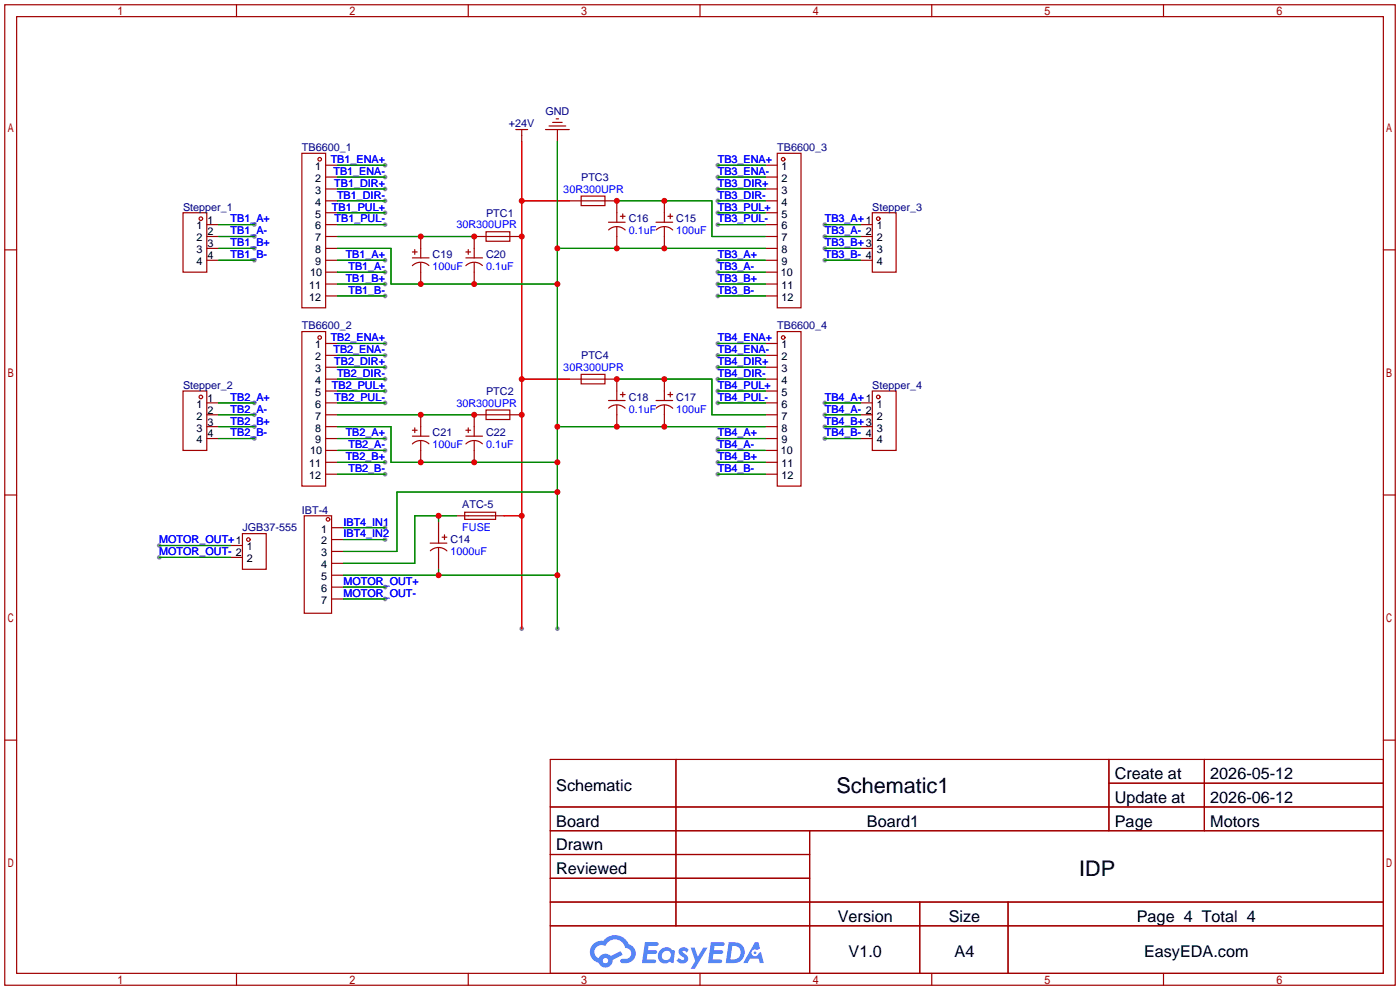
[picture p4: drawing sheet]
<svg xmlns="http://www.w3.org/2000/svg" width="299mm" height="212mm" viewBox="0 0 299 212" stroke-linecap="round" stroke-linejoin="round" font-family="sans-serif">
<g fill="#999">
<circle cx="82.3" cy="35.3" r=".51"/>
<circle cx="82.3" cy="37.8" r=".51"/>
<circle cx="82.3" cy="40.4" r=".51"/>
<circle cx="82.3" cy="42.9" r=".51"/>
<circle cx="82.3" cy="45.5" r=".51"/>
<circle cx="82.3" cy="48" r=".51"/>
<circle cx="82.3" cy="55.6" r=".51"/>
<circle cx="82.3" cy="58.2" r=".51"/>
<circle cx="82.3" cy="60.7" r=".51"/>
<circle cx="82.3" cy="63.2" r=".51"/>
<circle cx="82.3" cy="73.4" r=".51"/>
<circle cx="82.3" cy="75.9" r=".51"/>
<circle cx="82.3" cy="78.5" r=".51"/>
<circle cx="82.3" cy="81" r=".51"/>
<circle cx="82.3" cy="83.6" r=".51"/>
<circle cx="82.3" cy="86.1" r=".51"/>
<circle cx="82.3" cy="93.7" r=".51"/>
<circle cx="82.3" cy="96.3" r=".51"/>
<circle cx="82.3" cy="98.8" r=".51"/>
<circle cx="82.3" cy="101.3" r=".51"/>
<circle cx="153.4" cy="35.3" r=".51"/>
<circle cx="153.4" cy="37.8" r=".51"/>
<circle cx="153.4" cy="40.4" r=".51"/>
<circle cx="153.4" cy="42.9" r=".51"/>
<circle cx="153.4" cy="55.6" r=".51"/>
<circle cx="153.4" cy="58.2" r=".51"/>
<circle cx="153.4" cy="60.7" r=".51"/>
<circle cx="153.4" cy="63.2" r=".51"/>
<circle cx="153.4" cy="73.4" r=".51"/>
<circle cx="153.4" cy="75.9" r=".51"/>
<circle cx="153.4" cy="78.5" r=".51"/>
<circle cx="153.4" cy="81" r=".51"/>
<circle cx="153.4" cy="83.6" r=".51"/>
<circle cx="153.4" cy="86.1" r=".51"/>
<circle cx="153.4" cy="93.7" r=".51"/>
<circle cx="153.4" cy="96.3" r=".51"/>
<circle cx="153.4" cy="98.8" r=".51"/>
<circle cx="153.4" cy="101.3" r=".51"/>
<circle cx="34" cy="116.6" r=".51"/>
<circle cx="34" cy="119.1" r=".51"/>
<circle cx="54.4" cy="48" r=".51"/>
<circle cx="54.4" cy="50.5" r=".51"/>
<circle cx="54.4" cy="53.1" r=".51"/>
<circle cx="54.4" cy="55.6" r=".51"/>
<circle cx="54.4" cy="86.1" r=".51"/>
<circle cx="54.4" cy="88.6" r=".51"/>
<circle cx="54.4" cy="91.2" r=".51"/>
<circle cx="54.4" cy="93.7" r=".51"/>
<circle cx="176.3" cy="48" r=".51"/>
<circle cx="176.3" cy="50.5" r=".51"/>
<circle cx="176.3" cy="53.1" r=".51"/>
<circle cx="176.3" cy="55.6" r=".51"/>
<circle cx="176.3" cy="86.1" r=".51"/>
<circle cx="176.3" cy="88.6" r=".51"/>
<circle cx="176.3" cy="91.2" r=".51"/>
<circle cx="176.3" cy="93.7" r=".51"/>
<circle cx="111.5" cy="134.4" r=".51"/>
<circle cx="153.4" cy="45.5" r=".51"/>
<circle cx="153.4" cy="48" r=".51"/>
<circle cx="82.3" cy="125.5" r=".51"/>
<circle cx="82.3" cy="128" r=".51"/>
<circle cx="82.3" cy="112.8" r=".51"/>
<circle cx="82.3" cy="115.3" r=".51"/>
<circle cx="119.1" cy="134.4" r=".51"/>
</g>
<g fill="none" stroke="#a10000" stroke-width=".25">
<path d="M1 1h297.2v209.6h-297.2zM3.6 3.6h292.1v204.4h-292.1zM50.5 1v2.6M100.1 1v2.6M149.6 1v2.6M199.1 1v2.6M248.7 1v2.6M1 53.4h2.6M295.7 53.4h2.5M1 105.8h2.6M295.7 105.8h2.5M1 158.2h2.6"/>
<path d="M295.7 158.2h2.5M117.6 162.3h178.1v45.7h-178.1zM117.6 172.5h178.1M117.6 177.5h178.1M144.5 162.3v35.6M173 177.5v30.5M237 162.3v15.2M237 167.4h58.7M257.4 162.3v15.2M117.6 182.6h55.4M117.6 192.8h178.1M117.6 187.7h55.4"/>
<path d="M117.6 197.9h178.1M196.6 192.8v15.2M215.4 192.8v15.2M50.5 208v2.6M100.1 208v2.6M149.6 208v2.6M199.1 208v2.6M248.7 208v2.6"/>
</g>
<g fill="#5487ff">
<path d="M145.3 202.7a1.3 1.3 0 0 1 1.9 .3l-.4 .6a.54 .54 0 0 0-.9-.2l.1 .2a1.34 1.34 0 0 1 .9 1.8 1.47 1.47 0 0 1-2.3-.1l.5-.6 .8 .5a.31 .31 0 0 0 .4-.3 .31 .31 0 0 0-.3-.4 1.12 1.12 0 0 1-.7-1.8z"/>
<path d="M147.6 202.5h.9l.6 2 1.2-2h.9l-2.7 4.6h-.9l1-1.7z"/>
<path d="M137.8 201.4h1.7a1.31 1.31 0 0 1 1.2 .2 .4 .4 0 0 1-.3 .5l-1.8 .1-.1 .9h1.6a.4 .4 0 0 1 .4 .4 .4 .4 0 0 1-.5 .4h-1.6l-.2 1.2h1.4a.46 .46 0 0 1 .5 0 .46 .46 0 0 1 .1 .5l-.4 .2h-2.6z"/>
<path d="M151.9 201.4h1.7a1.32 1.32 0 0 1 1.2 .2 .39 .39 0 0 1-.3 .5l-1.8 .1-.1 .9h1.6a.4 .4 0 0 1 .4 .4 .4 .4 0 0 1-.4 .4h-1.7l-.2 1.2h1.4a.46 .46 0 0 1 .5 0 .46 .46 0 0 1 .1 .5l-.4 .2h-2.6z"/>
<path d="M161.3 201.4h.8l.3 1.3-.6 .4a.75 .75 0 0 0-1.1 .3 .75 .75 0 0 0 .5 1 .75 .75 0 0 0 .9-.7l.5-.2 .6 2.3h-.8l-.3-.9h-1.8l-.5 .9h-1z"/>
<path d="M155.7 201.4l-.6 4.4h1.5a2.27 2.27 0 0 0 2.6-2.2 2.27 2.27 0 0 0-2.7-2.2zM156.5 202.1a1.5 1.5 0 0 1 1.8 1.6 1.5 1.5 0 0 1-1.9 1.4h-.3z"/>
<path d="M141.2 203a1.6 1.6 0 0 0-.3 2.3 1.6 1.6 0 0 0 2.3 .2l.7 .3 .3-2.4-.1-.3-.5-.1a1.58 1.58 0 0 0-2.4 0zM141.8 203.5a.98 .98 0 0 1 1.6 .4 .98 .98 0 0 1-1.1 1.3 .94 .94 0 0 1-.9-.7 .94 .94 0 0 1 .4-1z"/>
<path d="M126.8 201.8a2.37 2.37 0 0 0 1.1 4 1.54 1.54 0 0 0 1.8 1 1.54 1.54 0 0 0 1.2-1.6l2.2-1.1-.5-.8-2 1a1.57 1.57 0 0 0-2.7 .5 1.5 1.5 0 0 1-.7-2.1 1.5 1.5 0 0 1 2.2-.5 2.23 2.23 0 0 1 2.3-1.4 2.23 2.23 0 0 1 2 1.8 1.16 1.16 0 0 1 1.2 1.1 1.16 1.16 0 0 1-1.1 1.2h-.7a.47 .47 0 0 0-.5 .4 .47 .47 0 0 0 .4 .5 2.17 2.17 0 0 0 2.5-.9 2.17 2.17 0 0 0-.3-2.7l-.8-.4a3.2 3.2 0 0 0-5.5-.7l-1.1 .1zM128.8 205.3a.6 .6 0 0 1 1.2 0 .6 .6 0 0 1-1.2 0z"/>
<circle cx="161.4" cy="203.6" r=".28"/>
</g>
<g fill="none" stroke="#a10000" stroke-width=".25">
<path d="M64.5 32.8h5.1v33h-5.1zM69.6 35.3h2.5M69.6 37.8h2.5M110.2 27.7h2.6M111.5 27.7v2.5M116.6 27.7h5.1M117.3 26.9h3.6M118.1 26.2h2M118.9 25.4h.5M119.1 27.7v2.5M163.6 35.3h2.5M163.6 37.8h2.5"/>
<path d="M166.1 32.8h5.1v33h-5.1zM39.1 45.5h5.1v12.7h-5.1zM44.2 48h2.5M44.2 50.5h2.5M44.2 53.1h2.5M44.2 55.6h2.5M69.6 40.4h2.5M69.6 42.9h2.5M69.6 45.5h2.5M69.6 48h2.5M69.6 50.5h2.5M69.6 53.1h2.5"/>
<path d="M69.6 55.6h2.5M69.6 58.2h2.5M88.1 55.1h3.6M88.1 53.8h1.1M88.6 53.3v1.1M89.9 50.5v4.6M89.9 56.1v4.6M91.7 56.8a2.54 2.54 0 0 0-3.6 0M99.6 55.1h3.5M99.6 53.8h1M100.1 53.3v1.1M101.3 56.1v4.6"/>
<path d="M103.1 56.8a2.54 2.54 0 0 0-3.5 0M103.9 49.5h5.1v2.1h-5.1zM111.5 50.5h-10.2v4.6M121.7 42.9h10.1v4.6M124.2 41.9h5.1v2h-5.1zM130 47.5h3.6M130.1 49.1a2.54 2.54 0 0 1 3.5 .1M131.8 48.5v4.6M132.6 46.2h1M133.1 45.7v1M140.2 47.5h3.6M140.2 49.1a2.54 2.54 0 0 1 3.6 .1"/>
<path d="M142 42.9v4.6M142 48.5v4.6M142.7 46.2h1.1M143.3 45.7v1M163.6 40.4h2.5M163.6 42.9h2.5M163.6 45.5h2.5M163.6 48h2.5M163.6 50.5h2.5M163.6 53.1h2.5M163.6 55.6h2.5M163.6 58.2h2.5"/>
<path d="M183.9 48h2.5M183.9 50.5h2.5M183.9 53.1h2.5M183.9 55.6h2.5M186.4 45.5h5.1v12.7h-5.1zM64.5 70.9h5.1v33h-5.1zM69.6 60.7h2.5M69.6 63.2h2.5M69.6 73.4h2.5M69.6 75.9h2.5M69.6 78.5h2.5M163.6 60.7h2.5"/>
<path d="M163.6 63.2h2.5M163.6 73.4h2.5M163.6 75.9h2.5M163.6 78.5h2.5M166.1 70.9h5.1v33h-5.1zM39.1 83.6h5.1v12.7h-5.1zM44.2 86.1h2.5M44.2 88.6h2.5M44.2 91.2h2.5M44.2 93.7h2.5M69.6 81h2.5M69.6 83.6h2.5"/>
<path d="M69.6 86.1h2.5M69.6 88.6h2.5M69.6 91.2h2.5M69.6 93.7h2.5M69.6 96.3h2.5M69.6 98.8h2.5M88.1 93.2h3.6M88.1 91.9h1.1M88.6 91.4v1.1M89.9 88.6v4.6M89.9 94.2v4.6M91.7 94.9a2.54 2.54 0 0 0-3.6 0"/>
<path d="M99.6 93.2h3.5M99.6 91.9h1M100.1 91.4v1.1M101.3 94.2v4.6M103.1 94.9a2.54 2.54 0 0 0-3.5 0M103.9 87.6h5.1v2.1h-5.1zM111.5 88.6h-10.2v4.6M121.7 81h10.1v4.6M124.2 80h5.1v2h-5.1zM130 85.6h3.6M130.1 87.2a2.54 2.54 0 0 1 3.5 .1M131.8 86.6v4.6"/>
<path d="M132.6 84.3h1M133.1 83.8v1M140.2 85.6h3.6M140.2 87.2a2.54 2.54 0 0 1 3.6 .1M142 81v4.6M142 86.6v4.6M142.7 84.3h1.1M143.3 83.8v1M163.6 81h2.5M163.6 83.6h2.5M163.6 86.1h2.5M163.6 88.6h2.5"/>
<path d="M163.6 91.2h2.5M163.6 93.7h2.5M163.6 96.3h2.5M163.6 98.8h2.5M183.9 86.1h2.5M183.9 88.6h2.5M183.9 91.2h2.5M183.9 93.7h2.5M186.4 83.6h5.1v12.7h-5.1zM49.3 116.6h2.5M49.3 119.1h2.5M51.8 114h5.1v7.7h-5.1z"/>
<path d="M65 110.2h5.9v20.9h-5.9zM69.6 101.3h2.5M70.9 112.8h2.5M70.9 115.3h2.5M70.9 117.9h2.5M91.9 116.1h3.6M92 117.7a2.54 2.54 0 0 1 3.5 0M93.7 111.5v4.6M93.7 117.1v4.6M94.5 114.8h1M95 114.3v1M97.5 110.2h10.2"/>
<path d="M99.3 109.5h6.6v1.5h-6.6zM163.6 101.3h2.5M70.9 120.4h2.5M70.9 122.9h2.5M70.9 125.5h2.5M70.9 128h2.5"/>
<circle cx="68.3" cy="34" r=".38"/>
<circle cx="167.4" cy="34" r=".38"/>
<circle cx="42.9" cy="46.7" r=".38"/>
<circle cx="187.7" cy="46.7" r=".38"/>
<circle cx="68.3" cy="72.1" r=".38"/>
<circle cx="167.4" cy="72.1" r=".38"/>
<circle cx="42.9" cy="84.8" r=".38"/>
<circle cx="187.7" cy="84.8" r=".38"/>
<circle cx="53.1" cy="115.3" r=".38"/>
<circle cx="70.1" cy="111" r=".38"/>
</g>
<g fill="none" stroke="#008700" stroke-width=".25">
<path d="M72.1 35.3h10.2M72.1 37.8h10.2M119.1 30.2v104.2M153.4 35.3h10.2M153.4 37.8h10.2M46.7 48h7.7M46.7 55.6h7.7M46.7 50.5h7.7M46.7 53.1h7.7M72.1 40.4h10.2M72.1 42.9h10.2M72.1 45.5h10.2"/>
<path d="M72.1 48h10.2M72.1 55.6h10.2M72.1 58.2h10.2M72.1 53.1h11.5v7.6h35.5M72.1 50.5h29.2M119.1 53.1h44.5M131.8 42.9h20.3v7.6h11.5M153.4 40.4h10.2M153.4 42.9h10.2M153.4 45.5h10.2M153.4 48h10.2M153.4 55.6h10.2"/>
<path d="M153.4 58.2h10.2M176.3 48h7.6M176.3 55.6h7.6M176.3 50.5h7.6M176.3 53.1h7.6M72.1 60.7h10.2M72.1 63.2h10.2M72.1 73.4h10.2M72.1 75.9h10.2M72.1 78.5h10.2M153.4 60.7h10.2M153.4 63.2h10.2"/>
<path d="M153.4 73.4h10.2M153.4 75.9h10.2M153.4 78.5h10.2M46.7 86.1h7.7M46.7 93.7h7.7M46.7 88.6h7.7M46.7 91.2h7.7M72.1 81h10.2M72.1 83.6h10.2M72.1 86.1h10.2M72.1 93.7h10.2M72.1 96.3h10.2"/>
<path d="M72.1 98.8h10.2M72.1 91.2h11.5v7.6h35.5M72.1 88.6h29.2M119.1 91.2h44.5M131.8 81h20.3v7.6h11.5M153.4 81h10.2M153.4 83.6h10.2M153.4 86.1h10.2M153.4 93.7h10.2M153.4 96.3h10.2M153.4 98.8h10.2M176.3 86.1h7.6"/>
<path d="M176.3 93.7h7.6M176.3 88.6h7.6M176.3 91.2h7.6M34 116.6h15.3M34 119.1h15.3M72.1 101.3h10.2M73.4 112.8h8.9M73.4 115.3h8.9M93.7 110.2v1.3M97.5 110.2h-8.9v10.2h-15.2M119.1 105.2h-34.3v12.7h-11.4M153.4 101.3h10.2"/>
<path d="M73.4 125.5h8.9M73.4 128h8.9M73.4 122.9h45.7M93.7 121.7v1.2"/>
</g>
<path d="M111.5 30.2v104.2M111.5 42.9h10.2M111.5 81h10.2M107.7 110.2h3.8" fill="none" stroke="#f00" stroke-width=".25"/>
<g fill="#c00">
<circle cx="142" cy="42.9" r=".63"/>
<circle cx="131.8" cy="42.9" r=".63"/>
<circle cx="111.5" cy="110.2" r=".63"/>
<circle cx="111.5" cy="88.6" r=".63"/>
<circle cx="111.5" cy="81" r=".63"/>
<circle cx="111.5" cy="50.5" r=".63"/>
<circle cx="111.5" cy="42.9" r=".63"/>
<circle cx="131.8" cy="81" r=".63"/>
<circle cx="142" cy="81" r=".63"/>
<circle cx="93.7" cy="110.2" r=".63"/>
<circle cx="119.1" cy="122.9" r=".63"/>
<circle cx="93.7" cy="122.9" r=".63"/>
<circle cx="119.1" cy="105.2" r=".63"/>
<circle cx="119.1" cy="98.8" r=".63"/>
<circle cx="119.1" cy="91.2" r=".63"/>
<circle cx="131.8" cy="91.2" r=".63"/>
<circle cx="142" cy="91.2" r=".63"/>
<circle cx="119.1" cy="60.7" r=".63"/>
<circle cx="119.1" cy="53.1" r=".63"/>
<circle cx="131.8" cy="53.1" r=".63"/>
<circle cx="142" cy="53.1" r=".63"/>
<circle cx="101.3" cy="60.7" r=".63"/>
<circle cx="89.9" cy="60.7" r=".63"/>
<circle cx="101.3" cy="98.8" r=".63"/>
<circle cx="89.9" cy="98.8" r=".63"/>
<circle cx="101.3" cy="50.5" r=".63"/>
<circle cx="89.9" cy="50.5" r=".63"/>
<circle cx="101.3" cy="88.6" r=".63"/>
<circle cx="89.9" cy="88.6" r=".63"/>
</g>
<g font-size="4.6">
<text x="178.8" y="169.4">Schematic1</text>
<text x="230.6" y="187.2">IDP</text>
</g>
<g font-size="3.5">
<text x="238.3" y="166.5">Create at</text>
<text x="258.7" y="166.5">2026-05-12</text>
<text x="118.9" y="169.1">Schematic</text>
<text x="238.3" y="171.6">Update at</text>
<text x="258.7" y="171.6">2026-06-12</text>
<text x="118.9" y="176.7">Board</text>
<text x="185.3" y="176.7">Board1</text>
<text x="238.3" y="176.7">Page</text>
<text x="258.7" y="176.7">Motors</text>
<text x="118.9" y="181.8">Drawn</text>
<text x="118.9" y="186.8">Reviewed</text>
<text x="179.1" y="197">Version</text>
<text x="202.8" y="197">Size</text>
<text x="243" y="197">Page 4 Total 4</text>
<text x="181.4" y="204.6">V1.0</text>
<text x="204" y="204.6">A4</text>
<text x="244.5" y="204.6">EasyEDA.com</text>
</g>
<g font-size="2.3" fill="#000080">
<text x="108.8" y="27.2">+24V</text>
<text x="116.6" y="24.7">GND</text>
<text x="64.5" y="32.3">TB6600_1</text>
<text x="166.1" y="32.3">TB6600_3</text>
<text x="124.2" y="38.7">PTC3</text>
<text x="39.1" y="45">Stepper_1</text>
<text x="103.9" y="46.3">PTC1</text>
<text x="134.4" y="47.5">C16</text>
<text x="144.5" y="47.5">C15</text>
<text x="186.4" y="45">Stepper_3</text>
<text x="92.5" y="55.2">C19</text>
<text x="103.9" y="55.2">C20</text>
<text x="64.5" y="70.4">TB6600_2</text>
<text x="166.1" y="70.4">TB6600_4</text>
<text x="124.2" y="76.8">PTC4</text>
<text x="39.1" y="83.1">Stepper_2</text>
<text x="186.4" y="83.1">Stepper_4</text>
<text x="103.9" y="84.4">PTC2</text>
<text x="134.4" y="85.6">C18</text>
<text x="144.5" y="85.6">C17</text>
<text x="92.5" y="93.3">C21</text>
<text x="103.9" y="93.3">C22</text>
<text x="51.8" y="113.6">JGB37-555</text>
<text x="64.5" y="109.8">IBT-4</text>
<text x="98.8" y="108.5">ATC-5</text>
<text x="96.3" y="116.1">C14</text>
</g>
<g font-size="2.3" fill="#00f">
<text x="70.7" y="34.8">TB1_ENA+</text>
<text x="153.4" y="34.8">TB3_ENA+</text>
<text x="71.3" y="37.4">TB1_ENA-</text>
<text x="71.5" y="39.9">TB1_DIR+</text>
<text x="120.4" y="41.2">30R300UPR</text>
<text x="153.4" y="37.4">TB3_ENA-</text>
<text x="153.4" y="39.9">TB3_DIR+</text>
<text x="49.3" y="47.5">TB1_A+</text>
<text x="70.9" y="45">TB1_PUL+</text>
<text x="71.5" y="47.5">TB1_PUL-</text>
<text x="72" y="42.5">TB1_DIR-</text>
<text x="153.4" y="42.5">TB3_DIR-</text>
<text x="153.4" y="45">TB3_PUL+</text>
<text x="153.4" y="47.5">TB3_PUL-</text>
<text x="176.3" y="47.5">TB3_A+1</text>
<text x="49.3" y="50.1">TB1_A-</text>
<text x="49.3" y="52.6">TB1_B+</text>
<text x="97.5" y="48.8">30R300UPR</text>
<text x="134.4" y="50.1">0.1uF</text>
<text x="144.5" y="50.1">100uF</text>
<text x="176.3" y="50.1">TB3_A- 2</text>
<text x="176.3" y="52.6">TB3_B+3</text>
<text x="49.3" y="55.2">TB1_B-</text>
<text x="73.9" y="55.2">TB1_A+</text>
<text x="74.5" y="57.7">TB1_A-</text>
<text x="92.5" y="57.7">100uF</text>
<text x="103.9" y="57.7">0.1uF</text>
<text x="153.4" y="55.2">TB3_A+</text>
<text x="153.4" y="57.7">TB3_A-</text>
<text x="176.3" y="55.2">TB3_B- 4</text>
<text x="73.9" y="60.2">TB1_B+</text>
<text x="74.5" y="62.8">TB1_B-</text>
<text x="153.4" y="60.2">TB3_B+</text>
<text x="153.4" y="62.8">TB3_B-</text>
<text x="70.7" y="72.9">TB2_ENA+</text>
<text x="71.3" y="75.5">TB2_ENA-</text>
<text x="153.4" y="72.9">TB4_ENA+</text>
<text x="153.4" y="75.5">TB4_ENA-</text>
<text x="70.9" y="83.1">TB2_PUL+</text>
<text x="71.5" y="78">TB2_DIR+</text>
<text x="72" y="80.6">TB2_DIR-</text>
<text x="120.4" y="79.3">30R300UPR</text>
<text x="153.4" y="78">TB4_DIR+</text>
<text x="153.4" y="80.6">TB4_DIR-</text>
<text x="153.4" y="83.1">TB4_PUL+</text>
<text x="49.3" y="85.6">TB2_A+</text>
<text x="49.3" y="88.2">TB2_A-</text>
<text x="71.5" y="85.6">TB2_PUL-</text>
<text x="97.5" y="86.9">30R300UPR</text>
<text x="134.4" y="88.2">0.1uF</text>
<text x="144.5" y="88.2">100uF</text>
<text x="153.4" y="85.6">TB4_PUL-</text>
<text x="176.3" y="85.6">TB4_A+1</text>
<text x="176.3" y="88.2">TB4_A- 2</text>
<text x="49.3" y="90.7">TB2_B+</text>
<text x="49.3" y="93.3">TB2_B-</text>
<text x="73.9" y="93.3">TB2_A+</text>
<text x="74.5" y="95.8">TB2_A-</text>
<text x="92.5" y="95.8">100uF</text>
<text x="103.9" y="95.8">0.1uF</text>
<text x="153.4" y="93.3">TB4_A+</text>
<text x="153.4" y="95.8">TB4_A-</text>
<text x="176.3" y="90.7">TB4_B+3</text>
<text x="176.3" y="93.3">TB4_B- 4</text>
<text x="73.9" y="98.3">TB2_B+</text>
<text x="74.5" y="100.9">TB2_B-</text>
<text x="153.4" y="98.3">TB4_B+</text>
<text x="153.4" y="100.9">TB4_B-</text>
<text x="73.4" y="112.3">IBT4_IN1</text>
<text x="98.8" y="113.6">FUSE</text>
<text x="34" y="116.1">MOTOR_OUT+1</text>
<text x="34" y="118.7">MOTOR_OUT- 2</text>
<text x="73.4" y="114.9">IBT4_IN2</text>
<text x="96.3" y="118.7">1000uF</text>
<text x="73.4" y="125">MOTOR_OUT+</text>
<text x="73.4" y="127.6">MOTOR_OUT-</text>
</g>
<g font-size="2.3">
<text x="67.4" y="36.3">1</text>
<text x="67.4" y="38.9">2</text>
<text x="67.4" y="41.4">3</text>
<text x="167.1" y="36.3">1</text>
<text x="167.1" y="38.9">2</text>
<text x="167.1" y="41.4">3</text>
<text x="44.3" y="47.8">1</text>
<text x="67.4" y="44">4</text>
<text x="67.4" y="46.5">5</text>
<text x="167.1" y="44">4</text>
<text x="167.1" y="46.5">5</text>
<text x="42" y="49">1</text>
<text x="42" y="51.6">2</text>
<text x="44.3" y="50.3">2</text>
<text x="44.3" y="52.9">3</text>
<text x="67.4" y="49">6</text>
<text x="67.4" y="51.6">7</text>
<text x="167.1" y="49">6</text>
<text x="167.1" y="51.6">7</text>
<text x="187.4" y="49">1</text>
<text x="187.4" y="51.6">2</text>
<text x="42" y="54.1">3</text>
<text x="42" y="56.7">4</text>
<text x="44.3" y="55.4">4</text>
<text x="66.3" y="59">10</text>
<text x="67.4" y="54.1">8</text>
<text x="67.4" y="56.7">9</text>
<text x="166.9" y="59">10</text>
<text x="167.1" y="54.1">8</text>
<text x="167.1" y="56.7">9</text>
<text x="187.4" y="54.1">3</text>
<text x="187.4" y="56.7">4</text>
<text x="66.1" y="61.7">11</text>
<text x="66.1" y="64.3">12</text>
<text x="167.1" y="61.7">11</text>
<text x="167.1" y="64.3">12</text>
<text x="67.4" y="74.4">1</text>
<text x="67.4" y="77">2</text>
<text x="167.1" y="74.4">1</text>
<text x="167.1" y="77">2</text>
<text x="67.4" y="79.5">3</text>
<text x="67.4" y="82.1">4</text>
<text x="167.1" y="79.5">3</text>
<text x="167.1" y="82.1">4</text>
<text x="42" y="87.1">1</text>
<text x="42" y="89.7">2</text>
<text x="44.3" y="85.9">1</text>
<text x="44.3" y="88.4">2</text>
<text x="67.4" y="84.6">5</text>
<text x="67.4" y="87.1">6</text>
<text x="67.4" y="89.7">7</text>
<text x="167.1" y="84.6">5</text>
<text x="167.1" y="87.1">6</text>
<text x="167.1" y="89.7">7</text>
<text x="187.4" y="87.1">1</text>
<text x="187.4" y="89.7">2</text>
<text x="42" y="92.2">3</text>
<text x="42" y="94.8">4</text>
<text x="44.3" y="91">3</text>
<text x="44.3" y="93.5">4</text>
<text x="67.4" y="92.2">8</text>
<text x="67.4" y="94.8">9</text>
<text x="167.1" y="92.2">8</text>
<text x="167.1" y="94.8">9</text>
<text x="187.4" y="92.2">3</text>
<text x="187.4" y="94.8">4</text>
<text x="66.1" y="99.8">11</text>
<text x="66.3" y="97.1">10</text>
<text x="166.9" y="97.1">10</text>
<text x="167.1" y="99.8">11</text>
<text x="66.1" y="102.4">12</text>
<text x="167.1" y="102.4">12</text>
<text x="68.6" y="113.8">1</text>
<text x="52.8" y="117.6">1</text>
<text x="68.6" y="116.4">2</text>
<text x="68.6" y="118.9">3</text>
<text x="52.8" y="120.2">2</text>
<text x="68.6" y="121.4">4</text>
<text x="68.6" y="124">5</text>
<text x="68.6" y="126.5">6</text>
<text x="68.6" y="129.1">7</text>
</g>
</svg>
